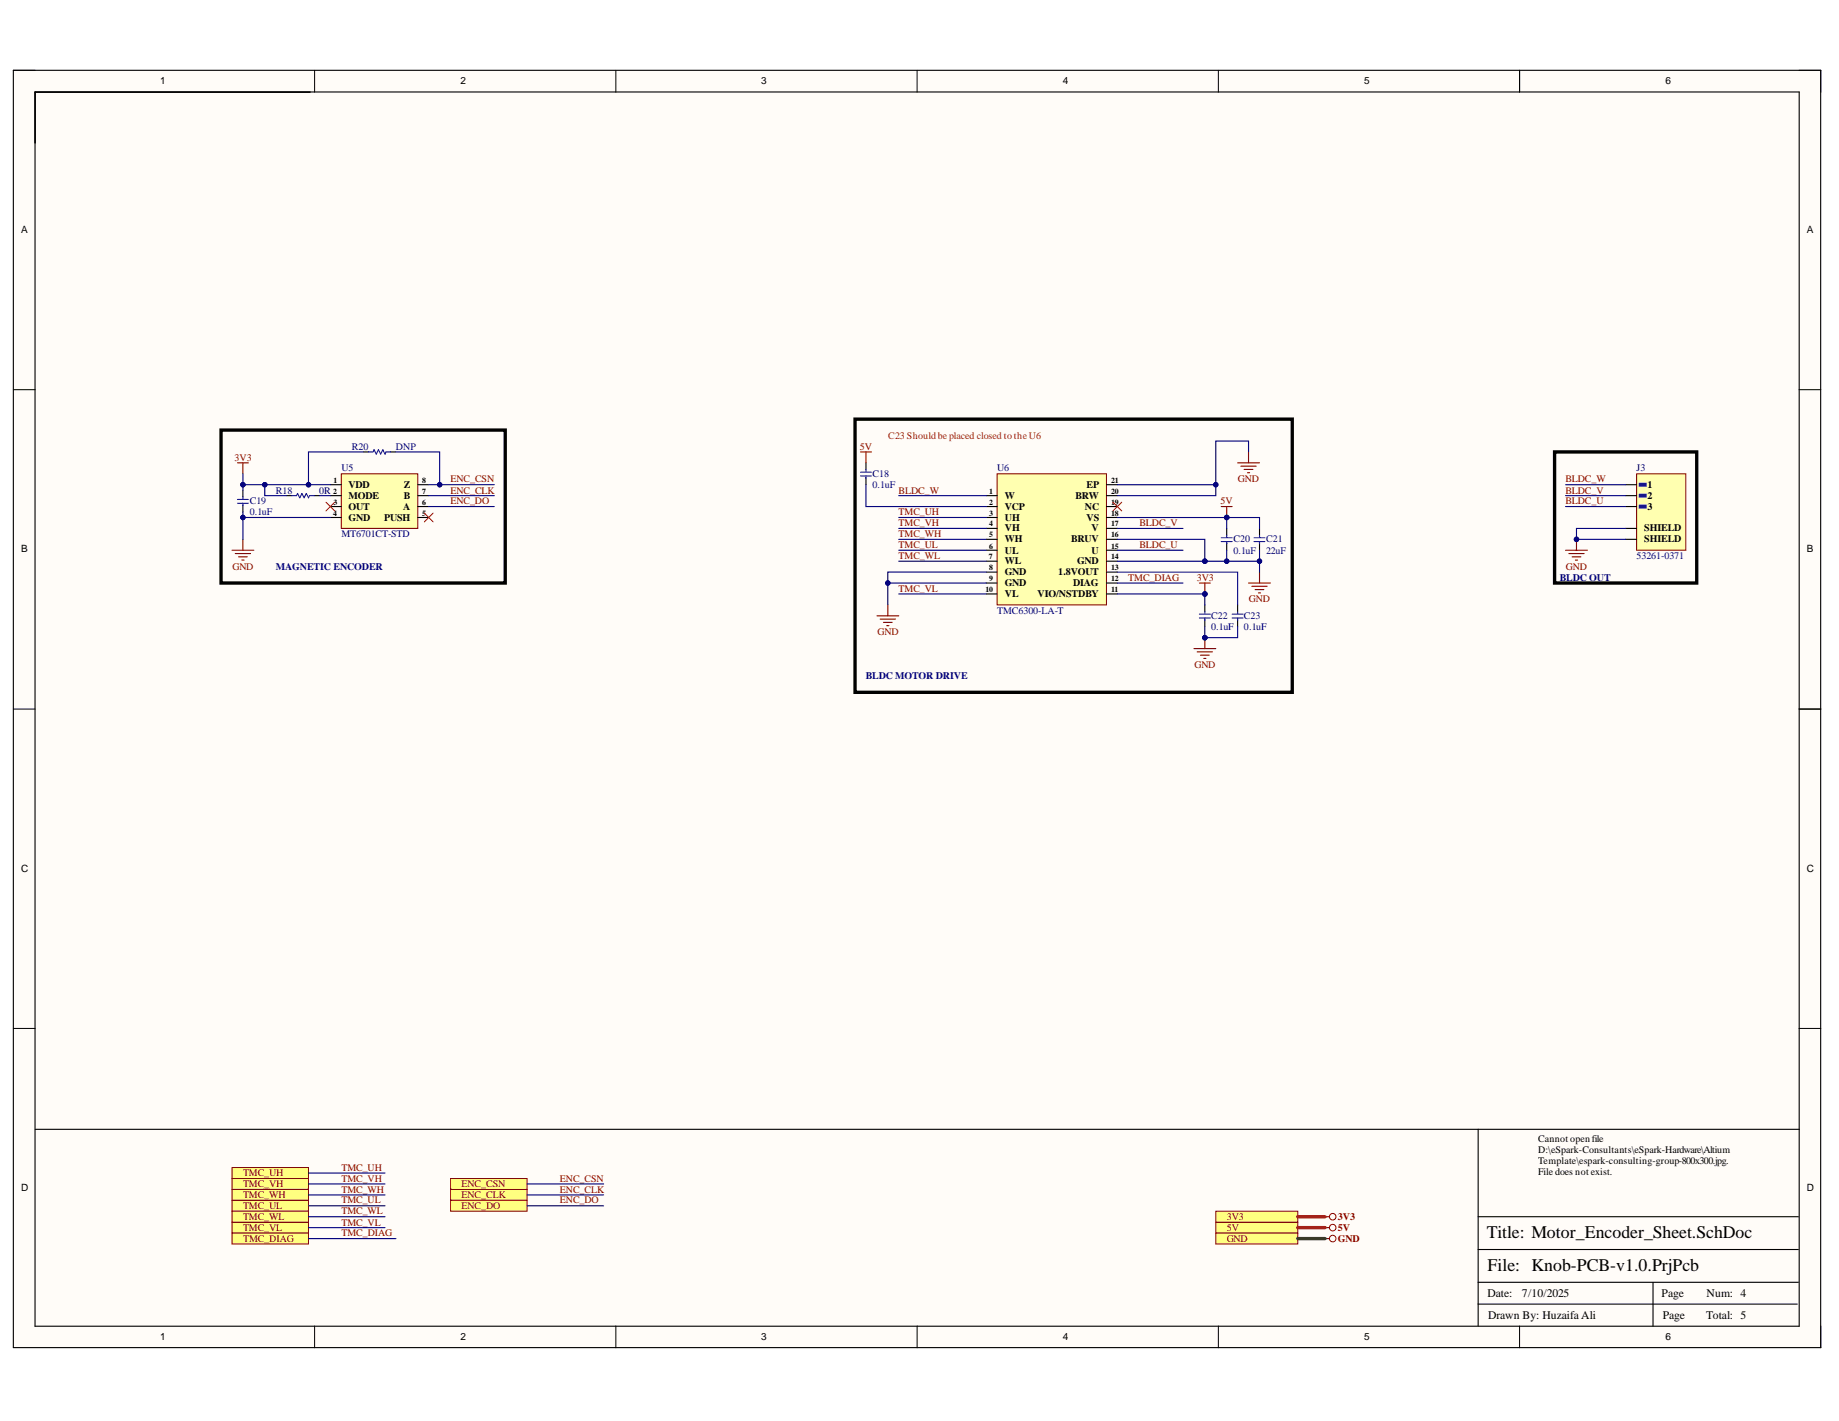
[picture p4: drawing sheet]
<svg xmlns="http://www.w3.org/2000/svg" width="279mm" height="216mm" viewBox="0 0 279 216" stroke-linecap="round" stroke-linejoin="round" font-family="sans-serif">
<g fill="#fffcf8">
<path d="M2 10.7h274.6v194.1h-274.6z" fill-rule="evenodd"/>
<path d="M5.4 14h267.9v187.5h-267.9z" fill-rule="evenodd"/>
</g>
<g fill="none" stroke="#000" stroke-width=".15">
<path d="M2 10.7h3.3M47.8 10.7v3.3M93.6 10.7v3.3M139.3 10.7v3.3M185.1 10.7v3.3M230.9 10.7v3.3M273.3 10.7h3.3v3.3M2 59.2h3.3M273.3 59.2h3.3M2 107.7h3.3M273.3 107.7h3.3M2 156.3h3.3"/>
<path d="M273.3 156.3h3.3M47.8 201.5v3.3M93.6 201.5v3.3M139.3 201.5v3.3M185.1 201.5v3.3M230.9 201.5v3.3M276.6 201.5v3.3"/>
</g>
<path d="M2 10.7h274.6v194.1h-274.6zM5.3 14h268.1v187.5h-268.1zM5.3 14h41.8M230.9 10.7v3.3M273.4 107.7h3.2M273.4 171.6h-48.8v29.9M224.6 198.1h48.5M224.6 194.8h48.6M224.6 189.8h48.6M224.6 184.9h48.6M251.1 194.8v6.7" fill="none" stroke="#000" stroke-width=".17"/>
<path d="M51.9 72h11.6v8.3h-11.6z" fill-rule="evenodd" fill="#ffffb0"/>
<path d="M51.9 72h11.6v8.3h-11.6z" fill="none" stroke="#800000" stroke-width=".15"/>
<path d="M50.2 73.6h1.7M50.2 75.3h1.7M50.2 77h1.7M50.2 78.6h1.7M63.5 73.6h1.6M63.5 75.3h1.6M63.5 77h1.6M63.5 78.6h1.6" fill="none" stroke="#000" stroke-width=".17"/>
<path d="M151.5 72h16.6v19.9h-16.6z" fill-rule="evenodd" fill="#ffffb0"/>
<path d="M151.5 72h16.6v19.9h-16.6z" fill="none" stroke="#800000" stroke-width=".15"/>
<g fill="none" stroke="#000" stroke-width=".17">
<path d="M149.8 75.3h1.7M149.8 77h1.7M149.8 78.6h1.7M168.1 75.3h1.7M168.1 77h1.7M168.1 78.6h1.7M168.1 73.6h1.7M149.8 80.3h1.7M149.8 81.9h1.7M149.8 83.6h1.7M149.8 85.3h1.7M149.8 86.9h1.7"/>
<path d="M149.8 88.6h1.7M149.8 90.2h1.7M168.1 80.3h1.7M168.1 81.9h1.7M168.1 83.6h1.7M168.1 85.3h1.7M168.1 86.9h1.7M168.1 88.6h1.7M168.1 90.2h1.7"/>
</g>
<path d="M133.2 93.6h3.3M133.7 94.1h2.3M134.2 94.6h1.4M134.7 95.1h.4M134.9 91.9v1.7M182.2 88.6h1.7M183 88.6v1.6" fill="none" stroke="#800000" stroke-width=".17"/>
<path d="M169.1 76.3l1.3 1.3M170.4 76.3l-1.3 1.3" fill="none" stroke="#f00" stroke-width=".15"/>
<circle cx="183.1" cy="90.2" r=".33" fill="#000080"/>
<circle cx="183.1" cy="90.2" r=".33" fill="none" stroke="#000080" stroke-width=".15"/>
<path d="M183 91.9v1M183 94.1v1.1" fill="none" stroke="#000" stroke-width=".17"/>
<path d="M182.2 93.9h1.7M182.2 93.3h1.7M183 92.9v.3M183 93.9v.3" fill="none" stroke="#00f" stroke-width=".17"/>
<path d="M188 70.3h3.4M188.5 70.8h2.4M189 71.3h1.4M189.5 71.8h.4M189.7 68.7v1.6M181.4 98.5h3.3M181.9 99h2.3M182.4 99.5h1.3M183 96.9v1.6M182.9 100h.3" fill="none" stroke="#800000" stroke-width=".17"/>
<circle cx="183.1" cy="96.9" r=".33" fill="#000080"/>
<circle cx="183.1" cy="96.9" r=".33" fill="none" stroke="#000080" stroke-width=".15"/>
<path d="M185.5 77h1.7M186.4 77v1.6M189.7 88.6h3.3M190.2 89.1h2.3M190.7 89.6h1.3M191.2 90.1h.3M191.4 86.9v1.7" fill="none" stroke="#800000" stroke-width=".17"/>
<circle cx="186.4" cy="78.6" r=".33" fill="#000080"/>
<circle cx="186.4" cy="78.6" r=".33" fill="none" stroke="#000080" stroke-width=".15"/>
<g fill="none" stroke="#000" stroke-width=".17">
<path d="M36.9 74.5v1M36.9 76.7v1.1M43.5 75.3h.9M47.7 75.3h.8M131.6 70.3v1M131.6 72.6v1M186.4 80.3v1M186.4 82.5v1.1M188 91.9v1M188 94.1v1.1M191.4 80.3v1M191.4 82.5v1.1"/>
<path d="M5.4 171.6h219.2"/>
</g>
<g fill="none" stroke="#00f" stroke-width=".17">
<path d="M36.1 76.5h1.6M36.1 75.9h1.6M36.9 75.5v.3M36.9 76.5v.3M44.4 75.3h.6l.2-.3 .3 .6 .4-.6 .3 .6 .3-.6 .4 .6 .1-.3h.7M130.7 72.3h1.7M130.7 71.7h1.7M131.6 71.3v.4M131.6 72.3v.4M185.5 82.3h1.7M185.5 81.7h1.7M186.4 81.3v.3"/>
<path d="M186.4 82.3v.3M187.2 93.9h1.7M187.2 93.3h1.7M188 92.9v.3M188 93.9v.3M190.5 82.3h1.7M190.5 81.7h1.7M191.4 81.3v.3M191.4 82.3v.3"/>
</g>
<path d="M36.1 70.3h1.6M36.9 70.3v1.7M130.7 68.7h1.7M131.6 68.7v1.6M35.2 83.6h3.4M35.7 84.1h2.4M36.2 84.6h1.4M36.7 85.1h.4M36.9 81.9v1.7" fill="none" stroke="#800000" stroke-width=".17"/>
<path d="M33.6 65.3h43.2v23.3h-43.2zM129.9 63.7h66.4v41.5h-66.4z" fill="none" stroke="#000" stroke-width=".51"/>
<path d="M49.5 76.3l1.4 1.3M50.9 76.3l-1.4 1.3M64.5 78l1.3 1.3M65.8 78l-1.3 1.3" fill="none" stroke="#f00" stroke-width=".15"/>
<path d="M184.7 185.7h12.5v1.7h-12.5z" fill-rule="evenodd" fill="#ffff80"/>
<g fill="none" stroke="#800000" stroke-width=".15">
<path d="M184.7 185.7h12.5v1.7h-12.5z"/>
<circle cx="202.5" cy="186.5" r=".5"/>
</g>
<path d="M201.3 186.5h.7" fill="none" stroke="#800000" stroke-width=".17"/>
<path d="M184.7 187.4h12.5v1.6h-12.5z" fill-rule="evenodd" fill="#ffff80"/>
<g fill="none" stroke="#800000" stroke-width=".15">
<path d="M184.7 187.4h12.5v1.6h-12.5z"/>
<circle cx="202.5" cy="188.2" r=".5"/>
</g>
<path d="M201.3 188.2h.7" fill="none" stroke="#800000" stroke-width=".17"/>
<path d="M184.7 184h12.5v1.7h-12.5z" fill-rule="evenodd" fill="#ffff80"/>
<g fill="none" stroke="#800000" stroke-width=".15">
<path d="M184.7 184h12.5v1.7h-12.5z"/>
<circle cx="202.5" cy="184.9" r=".5"/>
</g>
<path d="M201.3 184.9h.7" fill="none" stroke="#800000" stroke-width=".17"/>
<path d="M236.2 68.7h21.6v19.9h-21.6z" fill="none" stroke="#000" stroke-width=".51"/>
<path d="M35.3 179.1h11.6v1.6h-11.6z" fill-rule="evenodd" fill="#ffff80"/>
<path d="M35.3 179.1h11.6v1.6h-11.6z" fill="none" stroke="#800000" stroke-width=".15"/>
<path d="M35.3 177.4h11.6v1.7h-11.6z" fill-rule="evenodd" fill="#ffff80"/>
<path d="M35.3 177.4h11.6v1.7h-11.6z" fill="none" stroke="#800000" stroke-width=".15"/>
<path d="M35.3 182.4h11.6v1.6h-11.6z" fill-rule="evenodd" fill="#ffff80"/>
<path d="M35.3 182.4h11.6v1.6h-11.6z" fill="none" stroke="#800000" stroke-width=".15"/>
<path d="M35.3 180.7h11.6v1.7h-11.6z" fill-rule="evenodd" fill="#ffff80"/>
<path d="M35.3 180.7h11.6v1.7h-11.6z" fill="none" stroke="#800000" stroke-width=".15"/>
<path d="M35.3 185.7h11.6v1.7h-11.6z" fill-rule="evenodd" fill="#ffff80"/>
<path d="M35.3 185.7h11.6v1.7h-11.6z" fill="none" stroke="#800000" stroke-width=".15"/>
<path d="M35.3 184h11.6v1.7h-11.6z" fill-rule="evenodd" fill="#ffff80"/>
<path d="M35.3 184h11.6v1.7h-11.6z" fill="none" stroke="#800000" stroke-width=".15"/>
<path d="M68.5 180.7h11.6v1.7h-11.6z" fill-rule="evenodd" fill="#ffff80"/>
<path d="M68.5 180.7h11.6v1.7h-11.6z" fill="none" stroke="#800000" stroke-width=".15"/>
<path d="M68.5 179.1h11.6v1.6h-11.6z" fill-rule="evenodd" fill="#ffff80"/>
<path d="M68.5 179.1h11.6v1.6h-11.6z" fill="none" stroke="#800000" stroke-width=".15"/>
<path d="M68.5 182.4h11.6v1.6h-11.6z" fill-rule="evenodd" fill="#ffff80"/>
<path d="M68.5 182.4h11.6v1.6h-11.6z" fill="none" stroke="#800000" stroke-width=".15"/>
<path d="M35.3 187.4h11.6v1.6h-11.6z" fill-rule="evenodd" fill="#ffff80"/>
<path d="M35.3 187.4h11.6v1.6h-11.6z" fill="none" stroke="#800000" stroke-width=".15"/>
<path d="M55.2 68.7h.8M59.3 68.7h.9" fill="none" stroke="#000" stroke-width=".17"/>
<path d="M56 68.7h.7l.1-.4 .4 .7 .3-.7 .3 .7 .4-.7 .3 .7 .2-.3h.6" fill="none" stroke="#00f" stroke-width=".17"/>
<path d="M248.7 72h7.4v11.6h-7.4z" fill-rule="evenodd" fill="#ffffb0"/>
<path d="M248.7 72h7.4v11.6h-7.4z" fill="none" stroke="#800000" stroke-width=".15"/>
<path d="M249.1 73.4h1v.5h-1z" fill-rule="evenodd" fill="#00f"/>
<path d="M249.1 73.4h1v.5h-1z" fill="none" stroke="#00f" stroke-width=".17"/>
<path d="M249.1 75.1h1v.4h-1z" fill-rule="evenodd" fill="#00f"/>
<path d="M249.1 75.1h1v.4h-1z" fill="none" stroke="#00f" stroke-width=".17"/>
<path d="M249.1 76.8h1v.4h-1z" fill-rule="evenodd" fill="#00f"/>
<path d="M249.1 76.8h1v.4h-1z" fill="none" stroke="#00f" stroke-width=".17"/>
<path d="M247 73.6h1.7M247 75.3h1.7M247 77h1.7M247 80.3h1.7M247 81.9h1.7" fill="none" stroke="#000" stroke-width=".17"/>
<path d="M237.9 83.6h3.3M238.4 84.1h2.3M238.9 84.6h1.3M239.3 85.1h.4M239.5 81.9v1.7" fill="none" stroke="#800000" stroke-width=".17"/>
<circle cx="239.5" cy="81.9" r=".33" fill="#000080"/>
<circle cx="239.5" cy="81.9" r=".33" fill="none" stroke="#000080" stroke-width=".15"/>
<path d="M134.9 88.6h14.9" fill="none" stroke="#000080" stroke-width=".17"/>
<circle cx="134.9" cy="88.6" r=".33" fill="#000080"/>
<circle cx="134.9" cy="88.6" r=".33" fill="none" stroke="#000080" stroke-width=".15"/>
<path d="M136.5 75.3h13.3M169.8 80.3h9.9M169.8 83.6h9.9M169.8 90.2h13.2" fill="none" stroke="#000080" stroke-width=".17"/>
<circle cx="183.1" cy="90.2" r=".33" fill="#000080"/>
<circle cx="183.1" cy="90.2" r=".33" fill="none" stroke="#000080" stroke-width=".15"/>
<path d="M183 90.2v1.7" fill="none" stroke="#000080" stroke-width=".17"/>
<circle cx="183.1" cy="90.2" r=".33" fill="#000080"/>
<circle cx="183.1" cy="90.2" r=".33" fill="none" stroke="#000080" stroke-width=".15"/>
<path d="M183 95.2v1.7" fill="none" stroke="#000080" stroke-width=".17"/>
<circle cx="183.1" cy="96.9" r=".33" fill="#000080"/>
<circle cx="183.1" cy="96.9" r=".33" fill="none" stroke="#000080" stroke-width=".15"/>
<path d="M189.7 68.7v-1.7h-5v6.6h-14.9" fill="none" stroke="#000080" stroke-width=".17"/>
<circle cx="184.7" cy="73.6" r=".33" fill="#000080"/>
<circle cx="184.7" cy="73.6" r=".33" fill="none" stroke="#000080" stroke-width=".15"/>
<path d="M184.7 73.6v1.7h-14.9" fill="none" stroke="#000080" stroke-width=".17"/>
<circle cx="184.7" cy="73.6" r=".33" fill="#000080"/>
<circle cx="184.7" cy="73.6" r=".33" fill="none" stroke="#000080" stroke-width=".15"/>
<path d="M169.8 85.3h13.2" fill="none" stroke="#000080" stroke-width=".17"/>
<circle cx="183.1" cy="85.3" r=".33" fill="#000080"/>
<circle cx="183.1" cy="85.3" r=".33" fill="none" stroke="#000080" stroke-width=".15"/>
<path d="M169.8 81.9h13.2v3.4" fill="none" stroke="#000080" stroke-width=".17"/>
<circle cx="183.1" cy="85.3" r=".33" fill="#000080"/>
<circle cx="183.1" cy="85.3" r=".33" fill="none" stroke="#000080" stroke-width=".15"/>
<path d="M169.8 88.6h9.9M188 95.2v1.7h-5" fill="none" stroke="#000080" stroke-width=".17"/>
<circle cx="183.1" cy="96.9" r=".33" fill="#000080"/>
<circle cx="183.1" cy="96.9" r=".33" fill="none" stroke="#000080" stroke-width=".15"/>
<path d="M131.6 73.6v3.4h18.2M149.8 86.9h-14.9v5M169.8 86.9h18.2v5" fill="none" stroke="#000080" stroke-width=".17"/>
<circle cx="134.9" cy="88.6" r=".33" fill="#000080"/>
<circle cx="134.9" cy="88.6" r=".33" fill="none" stroke="#000080" stroke-width=".15"/>
<path d="M136.5 78.6h13.3M136.5 80.3h13.3M136.5 81.9h13.3M136.5 83.6h13.3M136.5 85.3h13.3M136.5 90.2h13.3M186.4 83.6v1.7" fill="none" stroke="#000080" stroke-width=".17"/>
<circle cx="186.4" cy="85.3" r=".33" fill="#000080"/>
<circle cx="186.4" cy="85.3" r=".33" fill="none" stroke="#000080" stroke-width=".15"/>
<path d="M186.4 78.6v1.7" fill="none" stroke="#000080" stroke-width=".17"/>
<circle cx="186.4" cy="78.6" r=".33" fill="#000080"/>
<circle cx="186.4" cy="78.6" r=".33" fill="none" stroke="#000080" stroke-width=".15"/>
<path d="M169.8 78.6h21.6v1.7" fill="none" stroke="#000080" stroke-width=".17"/>
<circle cx="186.4" cy="78.6" r=".33" fill="#000080"/>
<circle cx="186.4" cy="78.6" r=".33" fill="none" stroke="#000080" stroke-width=".15"/>
<path d="M191.4 83.6v1.7" fill="none" stroke="#000080" stroke-width=".17"/>
<circle cx="191.4" cy="85.3" r=".33" fill="#000080"/>
<circle cx="191.4" cy="85.3" r=".33" fill="none" stroke="#000080" stroke-width=".15"/>
<path d="M183 85.3h8.4v1.6" fill="none" stroke="#000080" stroke-width=".17"/>
<circle cx="183.1" cy="85.3" r=".33" fill="#000080"/>
<circle cx="183.1" cy="85.3" r=".33" fill="none" stroke="#000080" stroke-width=".15"/>
<circle cx="186.4" cy="85.3" r=".33" fill="#000080"/>
<circle cx="186.4" cy="85.3" r=".33" fill="none" stroke="#000080" stroke-width=".15"/>
<circle cx="191.4" cy="85.3" r=".33" fill="#000080"/>
<circle cx="191.4" cy="85.3" r=".33" fill="none" stroke="#000080" stroke-width=".15"/>
<path d="M50.2 78.6h-13.3v3.3" fill="none" stroke="#000080" stroke-width=".17"/>
<circle cx="36.9" cy="78.6" r=".33" fill="#000080"/>
<circle cx="36.9" cy="78.6" r=".33" fill="none" stroke="#000080" stroke-width=".15"/>
<path d="M50.2 73.6h-13.3v.9" fill="none" stroke="#000080" stroke-width=".17"/>
<circle cx="36.9" cy="73.6" r=".33" fill="#000080"/>
<circle cx="36.9" cy="73.6" r=".33" fill="none" stroke="#000080" stroke-width=".15"/>
<circle cx="40.2" cy="73.6" r=".33" fill="#000080"/>
<circle cx="40.2" cy="73.6" r=".33" fill="none" stroke="#000080" stroke-width=".15"/>
<circle cx="46.9" cy="73.6" r=".33" fill="#000080"/>
<circle cx="46.9" cy="73.6" r=".33" fill="none" stroke="#000080" stroke-width=".15"/>
<path d="M36.9 77.8v.8" fill="none" stroke="#000080" stroke-width=".17"/>
<circle cx="36.9" cy="78.6" r=".33" fill="#000080"/>
<circle cx="36.9" cy="78.6" r=".33" fill="none" stroke="#000080" stroke-width=".15"/>
<path d="M36.9 72v1.6" fill="none" stroke="#000080" stroke-width=".17"/>
<circle cx="36.9" cy="73.6" r=".33" fill="#000080"/>
<circle cx="36.9" cy="73.6" r=".33" fill="none" stroke="#000080" stroke-width=".15"/>
<path d="M40.2 73.6v1.7h3.3" fill="none" stroke="#000080" stroke-width=".17"/>
<circle cx="40.2" cy="73.6" r=".33" fill="#000080"/>
<circle cx="40.2" cy="73.6" r=".33" fill="none" stroke="#000080" stroke-width=".15"/>
<path d="M48.5 75.3h1.7M65.1 73.6h10" fill="none" stroke="#000080" stroke-width=".17"/>
<circle cx="66.8" cy="73.6" r=".33" fill="#000080"/>
<circle cx="66.8" cy="73.6" r=".33" fill="none" stroke="#000080" stroke-width=".15"/>
<g fill="none" stroke="#000080" stroke-width=".17">
<path d="M60.2 68.7h6.6v4.9M65.1 75.3h10M65.1 77h10M46.9 178.2h11.6M46.9 179.9h11.6M80.1 179.9h11.6M46.9 181.5h11.6M46.9 183.2h11.6M46.9 184.9h11.6M46.9 186.5h11.6M46.9 188.2h13.3M80.1 181.5h11.6"/>
<path d="M80.1 183.2h11.6"/>
</g>
<path d="M197.2 186.5h4.1M197.2 184.9h4.1" fill="none" stroke="#f00" stroke-width=".51"/>
<path d="M197.2 188.2h4.1" fill="none" stroke="#274e13" stroke-width=".51"/>
<circle cx="66.8" cy="73.6" r=".33" fill="#000080"/>
<circle cx="66.8" cy="73.6" r=".33" fill="none" stroke="#000080" stroke-width=".15"/>
<path d="M55.2 68.7h-8.3v4.9" fill="none" stroke="#000080" stroke-width=".17"/>
<circle cx="46.9" cy="73.6" r=".33" fill="#000080"/>
<circle cx="46.9" cy="73.6" r=".33" fill="none" stroke="#000080" stroke-width=".15"/>
<path d="M237.9 73.6h9.1M237.9 75.3h9.1M237.9 77h9.1M247 80.3h-7.5v1.6" fill="none" stroke="#000080" stroke-width=".17"/>
<circle cx="239.5" cy="81.9" r=".33" fill="#000080"/>
<circle cx="239.5" cy="81.9" r=".33" fill="none" stroke="#000080" stroke-width=".15"/>
<path d="M239.5 81.9h7.5" fill="none" stroke="#000080" stroke-width=".17"/>
<circle cx="239.5" cy="81.9" r=".33" fill="#000080"/>
<circle cx="239.5" cy="81.9" r=".33" fill="none" stroke="#000080" stroke-width=".15"/>
<g font-size="2.7">
<text x="225.9" y="188.1">Title: Motor_Encoder_Sheet.SchDoc</text>
<text x="226" y="193">File: Knob-PCB-v1.0.PrjPcb</text>
</g>
<g font-size="1.8">
<text x="226" y="197.1">Date:</text>
<text x="231.2" y="197.1">7/10/2025</text>
<text x="252.4" y="197.1">Page</text>
<text x="259.3" y="197.1">Num: 4</text>
<text x="226.1" y="200.4">Drawn By: Huzaifa Ali</text>
<text x="252.6" y="200.4">Page</text>
<text x="259.2" y="200.4">Total: 5</text>
</g>
<g font-size="1.5">
<text x="24.3" y="12.8">1</text>
<text x="70" y="12.8">2</text>
<text x="115.7" y="12.8">3</text>
<text x="161.5" y="12.8">4</text>
<text x="207.2" y="12.8">5</text>
<text x="253" y="12.8">6</text>
<text x="3.2" y="35.5">A</text>
<text x="274.5" y="35.5">A</text>
<text x="53" y="74.1">VDD</text>
<text x="53" y="75.7">MODE</text>
<text x="53" y="77.4">OUT</text>
<text x="61.3" y="77.4">A</text>
<text x="61.3" y="75.7">B</text>
<text x="61.3" y="74.1">Z</text>
<text x="152.7" y="75.7">W</text>
<text x="152.7" y="77.4">VCP</text>
<text x="163.4" y="75.7">BRW</text>
<text x="164.8" y="77.4">NC</text>
<text x="165.1" y="74.1">EP</text>
<text x="250.3" y="74.1">1</text>
<text x="250.3" y="75.7">2</text>
<text x="250.3" y="77.4">3</text>
<text x="3.2" y="83.9">B</text>
<text x="53" y="79.1">GND</text>
<text x="58.4" y="79.1">PUSH</text>
<text x="152.7" y="79.1">UH</text>
<text x="152.7" y="80.7">VH</text>
<text x="152.7" y="82.4">WH</text>
<text x="162.7" y="82.4">BRUV</text>
<text x="165.1" y="79.1">VS</text>
<text x="165.8" y="80.7">V</text>
<text x="249.8" y="80.7">SHIELD</text>
<text x="249.8" y="82.4">SHIELD</text>
<text x="274.5" y="83.9">B</text>
<text x="152.7" y="84.1">UL</text>
<text x="152.7" y="85.7">WL</text>
<text x="152.7" y="87.4">GND</text>
<text x="152.7" y="89.1">GND</text>
<text x="160.8" y="87.4">1.8VOUT</text>
<text x="163.1" y="89.1">DIAG</text>
<text x="163.6" y="85.7">GND</text>
<text x="165.8" y="84.1">U</text>
<text x="152.7" y="90.7">VL</text>
<text x="157.6" y="90.7">VIO/NSTDBY</text>
<text x="3.2" y="132.5">C</text>
<text x="274.5" y="132.5">C</text>
<text x="233.7" y="173.5">Cannot open file</text>
<text x="233.7" y="175.2">D:\eSpark-Consultants\eSpark-Hardware\Altium</text>
<text x="233.7" y="176.9">Template\espark-consulting-group-800x300.jpg.</text>
<text x="233.7" y="178.5">File does not exist.</text>
<text x="3.2" y="181">D</text>
<text x="274.5" y="181">D</text>
<text x="24.3" y="203.6">1</text>
<text x="70" y="203.6">2</text>
<text x="115.7" y="203.6">3</text>
<text x="161.5" y="203.6">4</text>
<text x="207.2" y="203.6">5</text>
<text x="253" y="203.6">6</text>
</g>
<g font-size="1.5" fill="#800000">
<text x="35.7" y="70">3V3</text>
<text x="130.6" y="68.3">5V</text>
<text x="68.4" y="73.3">ENC_CSN</text>
<text x="68.4" y="75">ENC_CLK</text>
<text x="68.4" y="76.6">ENC_DO</text>
<text x="136.5" y="75">BLDC_W</text>
<text x="185.4" y="76.6">5V</text>
<text x="188.1" y="73.3">GND</text>
<text x="237.8" y="73.3">BLDC_W</text>
<text x="237.8" y="75">BLDC_V</text>
<text x="237.8" y="76.6">BLDC_U</text>
<text x="136.5" y="78.3">TMC_UH</text>
<text x="136.5" y="80">TMC_VH</text>
<text x="136.5" y="81.6">TMC_WH</text>
<text x="136.5" y="83.3">TMC_UL</text>
<text x="173.1" y="83.3">BLDC_U</text>
<text x="173.1" y="80">BLDC_V</text>
<text x="35.3" y="86.6">GND</text>
<text x="136.5" y="85">TMC_WL</text>
<text x="136.5" y="89.9">TMC_VL</text>
<text x="171.4" y="88.2">TMC_DIAG</text>
<text x="181.8" y="88.2">3V3</text>
<text x="237.9" y="86.6">GND</text>
<text x="189.8" y="91.5">GND</text>
<text x="133.3" y="96.5">GND</text>
<text x="181.5" y="101.5">GND</text>
<text x="36.9" y="178.7">TMC_UH</text>
<text x="51.9" y="177.8">TMC_UH</text>
<text x="51.9" y="179.5">TMC_VH</text>
<text x="85.1" y="179.5">ENC_CSN</text>
<text x="36.9" y="180.4">TMC_VH</text>
<text x="36.9" y="183.7">TMC_UL</text>
<text x="36.9" y="182">TMC_WH</text>
<text x="36.9" y="185.4">TMC_WL</text>
<text x="51.9" y="181.2">TMC_WH</text>
<text x="51.9" y="182.8">TMC_UL</text>
<text x="51.9" y="184.5">TMC_WL</text>
<text x="70.1" y="182">ENC_CLK</text>
<text x="70.1" y="180.4">ENC_CSN</text>
<text x="70.1" y="183.7">ENC_DO</text>
<text x="85.1" y="181.2">ENC_CLK</text>
<text x="85.1" y="182.8">ENC_DO</text>
<text x="186.4" y="185.4">3V3</text>
<text x="203.3" y="185.4">3V3</text>
<text x="36.9" y="187">TMC_VL</text>
<text x="36.9" y="188.7">TMC_DIAG</text>
<text x="51.9" y="186.2">TMC_VL</text>
<text x="51.9" y="187.8">TMC_DIAG</text>
<text x="186.4" y="187">5V</text>
<text x="186.4" y="188.7">GND</text>
<text x="203.3" y="187">5V</text>
<text x="203.3" y="188.7">GND</text>
</g>
<g font-size="1.5" fill="#000080">
<text x="51.9" y="71.6">U5</text>
<text x="53.5" y="68.3">R20</text>
<text x="60.2" y="68.3">DNP</text>
<text x="151.5" y="71.6">U6</text>
<text x="248.6" y="71.6">J3</text>
<text x="37.9" y="76.6">C19</text>
<text x="41.9" y="75">R18</text>
<text x="48.5" y="75">0R</text>
<text x="132.6" y="72.5">C18</text>
<text x="132.6" y="74.1">0.1uF</text>
<text x="37.9" y="78.3">0.1uF</text>
<text x="51.9" y="81.6">MT6701CT-STD</text>
<text x="187.4" y="82.4">C20</text>
<text x="192.4" y="82.4">C21</text>
<text x="41.9" y="86.6">MAGNETIC ENCODER</text>
<text x="187.4" y="84.1">0.1uF</text>
<text x="192.4" y="84.1">22uF</text>
<text x="237" y="88.2">BLDC OUT</text>
<text x="248.6" y="85">53261-0371</text>
<text x="151.5" y="93.2">TMC6300-LA-T</text>
<text x="184" y="94.1">C22</text>
<text x="184" y="95.7">0.1uF</text>
<text x="189" y="94.1">C23</text>
<text x="189" y="95.7">0.1uF</text>
<text x="131.5" y="103.2">BLDC MOTOR DRIVE</text>
</g>
<text font-size="1.5" fill="#f00" x="134.9" y="66.6">C23 Should be placed closed totheU6</text>
<g font-size="1.2">
<text x="50.6" y="75">2</text>
<text x="50.7" y="73.4">1</text>
<text x="50.7" y="76.7">3</text>
<text x="64.1" y="76.7">6</text>
<text x="64.1" y="75">7</text>
<text x="64.1" y="73.4">8</text>
<text x="150.3" y="75">1</text>
<text x="150.3" y="76.7">2</text>
<text x="168.8" y="76.7">19</text>
<text x="168.8" y="75">20</text>
<text x="168.8" y="73.4">21</text>
<text x="50.6" y="78.4">4</text>
<text x="64.1" y="78.4">5</text>
<text x="150.3" y="78.4">3</text>
<text x="150.3" y="80">4</text>
<text x="150.3" y="81.7">5</text>
<text x="150.3" y="83.3">6</text>
<text x="168.8" y="83.3">15</text>
<text x="168.8" y="81.7">16</text>
<text x="168.8" y="80">17</text>
<text x="168.8" y="78.4">18</text>
<text x="149.7" y="89.9">10</text>
<text x="150.2" y="85">7</text>
<text x="150.3" y="86.6">8</text>
<text x="150.3" y="88.3">9</text>
<text x="168.8" y="89.9">11</text>
<text x="168.8" y="88.3">12</text>
<text x="168.8" y="86.6">13</text>
<text x="168.8" y="85">14</text>
</g>
</svg>
